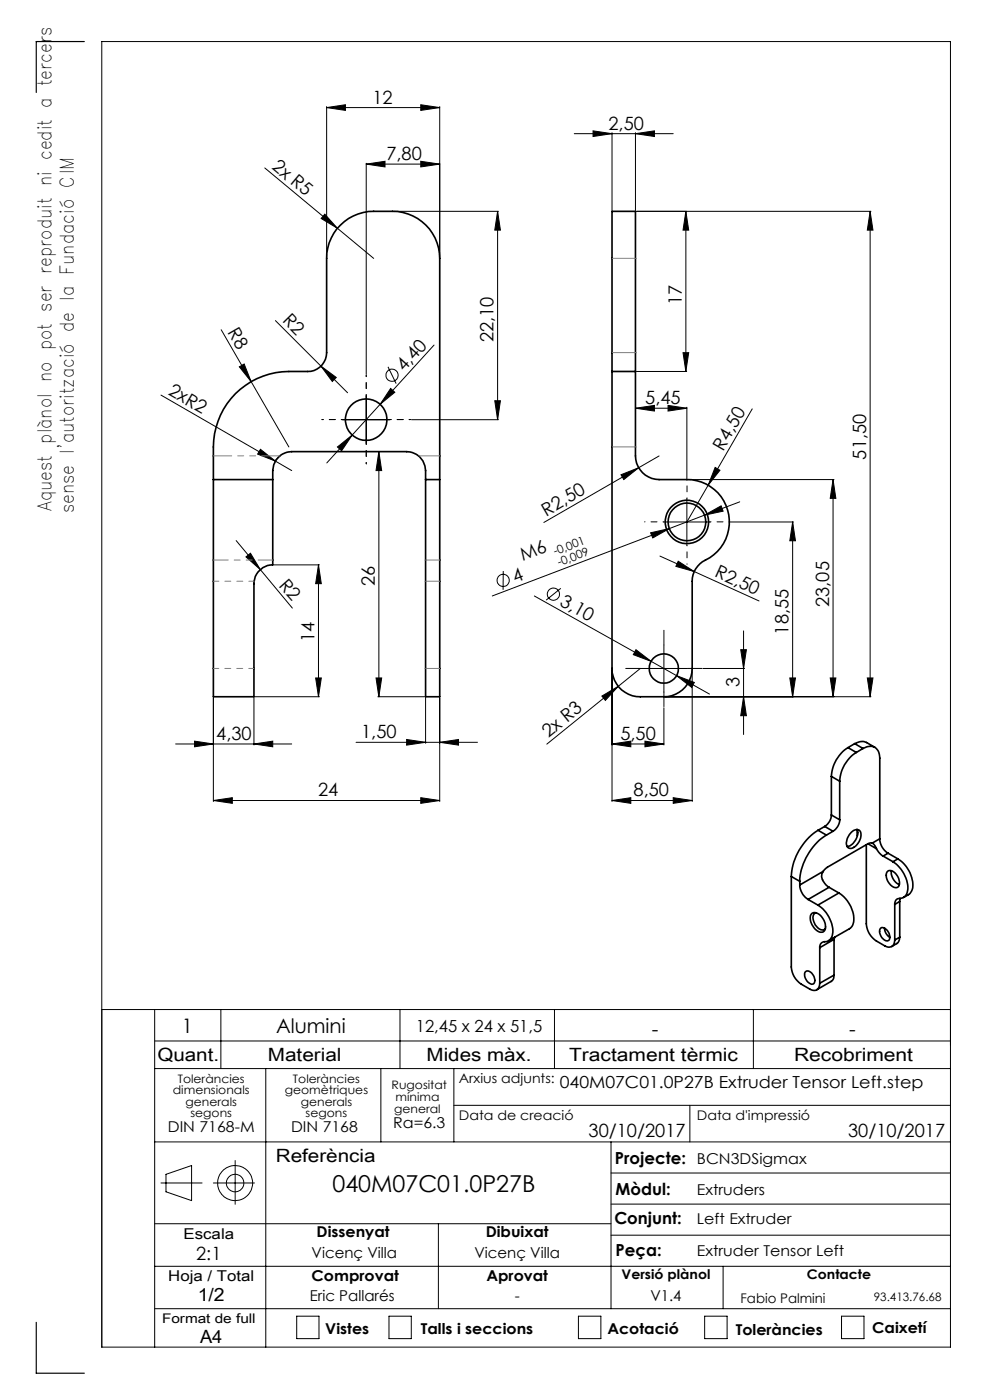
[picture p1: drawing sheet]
<svg xmlns="http://www.w3.org/2000/svg" width="210mm" height="297mm" viewBox="0 0 210 297" stroke-linecap="round" stroke-linejoin="round" font-family="sans-serif">
<g fill="none" stroke="#000" stroke-width=".21">
<path d="M56.2 35.6l23.1 19.2M69.3 22.8l4-.6v1.2zM69.3 22.6v32M69.3 22.8h24M77.7 34.8l4-.6v1.2zM77.7 34.6v44.8M77.7 34.8h15.6M89.3 22.2l4 .6-4 .6zM89.3 34.2l4 .6-4 .6zM93.3 22.6v32M121.8 28.4h21M125.8 27.8l4 .6-4 .6z"/>
<path d="M129.8 28.1v16.5M134.8 28.4l4-.6v1.2zM134.8 28.1v16.5M68.9 45.4l2.7 3-3.5-2zM83.5 44.8h22.2M105.6 44.8v44.2M105.6 44.8l.6 4h-1.2zM145.5 44.8v34M145.5 44.8l.6 4h-1.2zM184.6 44.8l.6 4h-1.2zM184.6 44.8v103M184.7 44.8h-49.7"/>
<path d="M46.9 70l14.4 24.8M50.8 77.8l1-.6 1.5 3.8zM58.4 68l9.7 9.7M68.1 77.7l3.2 2.4-.8 .8zM68.1 77.7l5.6 5.6M82.3 77.8l1.7 3.6M92.1 73.2l-22.8 25M135 78.8h10.7M144.9 74.8h1.2l-.6 4zM34.1 83.8l24.3 14M55.2 95.3l3.2 2.5-3.8-1.5zM58.4 97.8l3.5 2"/>
<path d="M59.2 96.9l-.9 1.1M71.6 94.8l3.1-2.5-2.2 3.3zM72.7 89h10M77.7 84v10M80.4 95.8v52M80.4 95.8l.6 4h-1.2zM82.9 82.4l.8 .8-3.1 2.6zM87.3 89h18.4M105 85h1.2l-.6 4zM134.8 86.6l4-.6v1.2zM134.8 86.6h10.9M135.5 99.2l-20.1 11.6"/>
<path d="M139.8 96.7l-4.3 2.5M141.7 86l4 .6-4 .6zM145.7 86.4v15.1M151.7 99.2l1 .6-2.5 3.1zM159.6 86.7l-13.9 24M50.1 114.7l11.9 14.3M52.2 118.1l.9-.7 2.1 3.4zM58.1 119.8h9.7M67.6 119.8l.6 4h-1.2zM67.6 119.8v28M131.7 100.7l3.8-1.5-3.2 2.5zM138 113l4-.9-3.5 2z"/>
<path d="M140 118l7.2 3.2M140.7 110.7h10M142 112.1l-37.6 14.3M143.9 119.1l3.3 2.1-3.8-1zM145.7 105.7v10M145.9 101.7h31M149.4 109.3l-7.4 2.8M149.4 109.3l3.6-2 .4 1.1zM154.9 110.7h13.4M156.9 106.5l-7.5 2.8M168.1 110.7l.6 4h-1.2zM168.1 110.7v37.1"/>
<path d="M176.7 101.7l.6 4h-1.2zM176.7 101.7v46.1M106.8 121.1l-.1 4M113.3 126.4l24.8 13.9M119 124.8l-3.1 2.5M134.9 137.8l3.2 2.5-3.8-1.4zM140.8 136.8v10M147.2 121.2l13.8 6.3M157.1 137.8h1.2l-.6 4zM157.7 133.8v22M37.3 157.8h24.6M41.3 157.2l4 .6-4 .6z"/>
<path d="M45.3 148v22M53.9 157.8l4-.6v1.2zM53.9 148v10M54.1 147.8h13.7M67 143.8h1.2l-.6 4zM75.5 157.5h25.8M79.8 143.8h1.2l-.6 4zM80.2 147.8h9.9M86.3 156.9l4 .6-4 .6zM90.3 148v9.7M93.3 157.5l4-.6v1.2zM93.3 148v22"/>
<path d="M127.7 147.7l3.5-2.1-2.8 3zM129.8 157.8l4-.6v1.2zM129.8 157.8h11M129.8 142v28M136.8 157.2l4 .6-4 .6zM138.1 140.3l12.4 6.9M140.8 150.1v7.9M143.5 143.3l3.8 1.5-.6 1zM145.8 141.8h-10l-19.8 16.1M146.8 142v28M149.1 141.8h8.8M157.7 147.8l.6 4h-1.2z"/>
<path d="M167.5 143.8h1.2l-.6 4zM176.1 143.8h1.2l-.6 4zM184 143.8h1.2l-.6 4zM184.7 147.8h-43.7M45.3 169.8l4-.6v1.2zM45.3 169.8h48M89.3 169.2l4 .6-4 .6zM129.8 169.8l4-.6v1.2zM129.8 169.8h17M142.8 169.2l4 .6-4 .6zM21.6 214.2h180M32.8 214.2v71.6"/>
<path d="M46.8 214.2v12.5M84.8 214.2v12.5M117.6 214.2v12.5M159.8 214.2v12.5M32.8 220.8h168.8M32.8 226.7h168.8M56.4 226.7v59.1M80.8 226.7v15.5M96.3 226.7v15.5M96.3 234.5h105.3M146.3 234.5v7.7M32.8 259.6h96.8"/>
<path d="M32.8 242.2h168.8M34.1 251h8.8M35.2 249.1l5.4-1.8v7.4l-5.4-1.9zM45.3 251h8.7M49.9 246.2v9.3M93 259.6v18M129.6 242.2v35.4M129.6 255.4h72M129.6 248.8h72M32.8 277.6h168.8M32.8 268.6h168.8M62.9 279.2h4.8v4.8h-4.8z"/>
<path d="M82.5 279.2h4.7v4.8h-4.7zM122.7 279.2h4.8v4.8h-4.8zM129.6 262h72M149.5 279.2h4.7v4.8h-4.7zM153.4 268.6v9M178.5 279.2h4.8v4.8h-4.8zM21.6 285.8h180v-277h-180v277"/>
<circle cx="83.2" cy="79.6" r="1.3"/>
<circle cx="106.7" cy="123.1" r="1.29"/>
<circle cx="117.4" cy="126.1" r="1.3"/>
<circle cx="49.9" cy="251" r="3.7"/>
<circle cx="49.9" cy="251" r="1.86"/>
</g>
<path d="M72.7 89h-4.4M77.7 84v-4.4M77.7 94v4.4M82.7 89h4.4" fill="none" stroke="#000" stroke-width=".21" stroke-dasharray="15.2 1.3 1.3 1.3" stroke-dashoffset="14.9"/>
<path d="M140.7 110.7h-4M145.7 105.7v-4M145.7 115.7v4M150.7 110.7h4" fill="none" stroke="#000" stroke-width=".21" stroke-dasharray="15.2 1.3 1.3 1.3" stroke-dashoffset="15.1"/>
<path d="M140.8 136.8v-3.1M135.8 141.8h-3.1M140.8 146.8v3.1M145.8 141.8h3.1" fill="none" stroke="#000" stroke-width=".21" stroke-dasharray="15.2 1.3 1.3 1.3"/>
<path d="M17.9 8.8h-10.2v10.8M7.7 280.5v10.8h10.2" fill="none" stroke="#000" stroke-width=".25"/>
<g fill="#000">
<path d="M68.9 45.4l2.7 3-3.5-2zM68.1 77.7l3.2 2.4-.8 .8zM50.8 77.8l1-.6 1.5 3.8zM55.2 95.3l3.2 2.5-3.8-1.5zM131.7 100.7l3.8-1.5-3.2 2.5zM151.7 99.2l1 .6-2.5 3.1zM52.2 118.1l.9-.7 2.1 3.4zM143.9 119.1l3.3 2.1-3.8-1zM127.7 147.7l3.5-2.1-2.8 3z"/>
<path d="M71.6 94.8l.9 .8 2.2-3.3zM82.9 82.4l-2.3 3.4 3.1-2.6z"/>
<path d="M105 85h1.2l-.6 4zM105.6 44.8l.6 4h-1.2zM79.8 143.8h1.2l-.6 4zM80.4 95.8l.6 4h-1.2zM144.9 74.8h1.2l-.6 4zM145.5 44.8l.6 4h-1.2zM157.7 147.8l.6 4h-1.2zM157.1 137.8h1.2l-.6 4z"/>
<path d="M141.7 86l4 .6-4 .6zM134.8 86.6l4-.6v1.2z"/>
<path d="M67.6 119.8l.6 4h-1.2zM67 143.8h1.2l-.6 4zM184.6 44.8l.6 4h-1.2zM184 143.8h1.2l-.6 4zM176.7 101.7l.6 4h-1.2zM176.1 143.8h1.2l-.6 4zM168.1 110.7l.6 4h-1.2zM167.5 143.8h1.2l-.6 4z"/>
<path d="M149.4 109.3l4-.9-.4-1.1zM138 113l.5 1.1 3.5-2z"/>
<path d="M53.9 157.8l4-.6v1.2zM41.3 157.2l4 .6-4 .6zM89.3 22.2l4 .6-4 .6zM69.3 22.8l4-.6v1.2zM136.8 157.2l4 .6-4 .6zM129.8 157.8l4-.6v1.2zM142.8 169.2l4 .6-4 .6zM129.8 169.8l4-.6v1.2z"/>
<path d="M143.5 143.3l3.2 2.5 .6-1zM134.9 137.8l-.6 1.1 3.8 1.4z"/>
<path d="M45.3 169.8l4-.6v1.2zM89.3 169.2l4 .6-4 .6zM86.3 156.9l4 .6-4 .6zM93.3 157.5l4-.6v1.2zM77.7 34.8l4-.6v1.2zM89.3 34.2l4 .6-4 .6zM125.8 27.8l4 .6-4 .6zM134.8 28.4l4-.6v1.2z"/>
</g>
<g fill="none" stroke="#000" stroke-width=".35">
<path d="M129.8 78.8v63a5.9 5.9 0 0 0 6 6h5a6 6 0 0 0 6-6v-18.5a5.3 5.3 0 0 1 3.8-5 9 9 0 0 0 3.7-10.1 9 9 0 0 0-8.6-6.5h-5.9a5.1 5.1 0 0 1-5-5v-17.9M129.8 78.8v-34h5v34M129.8 78.8h5M45.3 101.7v46.1h8.6v-24.3a4 4 0 0 1 4-3.7v-18.1M45.3 101.7v-3.4a20.4 20.4 0 0 1 2.1-11.5 16 16 0 0 1 13.9-8h4a4 4 0 0 0 4-4v-20a10 10 0 0 1 10-10h4a10 10 0 0 1 10 10v46.9M45.3 101.7h12.6M57.9 101.7v-.2a7.7 7.7 0 0 1 .7-3.9 4 4 0 0 1 2.3-1.6l1-.2h24.4a4.2 4.2 0 0 1 2.7 1.1 5.7 5.7 0 0 1 1.3 4.3v.5M90.3 101.7v46.1h3v-46.1M90.3 101.7h3M179.9 158.6a7.6 7.6 0 0 0-3.5 6.1M179.9 158.6l1.7 1M181.3 157.8l1.2-.5h.7l2.4 1.2"/>
<path d="M181.3 157.8l1.8 1M181.3 157.8l-1.4 .8M181.6 159.6a7.6 7.6 0 0 0-3.5 6.1M183.1 158.8a2.17 2.17 0 0 1 2.5-.3 2.17 2.17 0 0 1 1 2.3v17.1M183.1 158.8l-1.5 .8M173.5 176.1a12.5 12.5 0 0 0-5.6 9.8M173.5 176.1l1.8 1.1M174.9 175.3l1.8 1.1M174.9 175.3l-1.4 .8M175.3 177.2a12.6 12.6 0 0 0-5.6 9.8M176.4 172.9a3 3 0 0 1-1.5 2.4M176.4 164.7l1.7 1"/>
<path d="M176.4 172.9l1.7 1M176.4 164.7v8.2M176.7 176.4l-1.4 .8M178.1 173.9a3 3 0 0 1-1.4 2.5M178.1 165.7v8.2M180.6 176.6a1.18 1.18 0 0 1 1.9-.1 2.93 2.93 0 0 1-2.2 3.5 1.22 1.22 0 0 1-.6-1.9zM181.8 176a3 3 0 0 1-2.1 3.6M181.9 176.2v1.1M183.8 179.2v16.8a4.7 4.7 0 0 0 2.1 3.6l1.8 1.1a1.31 1.31 0 0 0 1.5 .1 1.31 1.31 0 0 0 .6-1.4M184.1 179l-8.6 5-.9 .9M184.1 179l1.8 1.1M185 178.9l-.9 .1"/>
<path d="M185 178.9l.4 .2 .5 1M186.6 177.9a3.7 3.7 0 0 0 1.8 3.1M186.6 177.9l-1.6 1M167.9 185.9v19.2a4.7 4.7 0 0 0 2.1 3.7l1.8 1a1.29 1.29 0 0 0 1.5 .2 1.29 1.29 0 0 0 .6-1.4M167.9 185.9l1.8 1.1M169.7 187.7a3.8 3.8 0 0 0 1.7 3.1M169.7 187v.7M171.4 190.8l2.1 1.2M172.1 193.9a1.58 1.58 0 0 1 2.3 .8 2.55 2.55 0 0 1 .4 2.9 1.69 1.69 0 0 1-2.3-1.1 2.49 2.49 0 0 1-.4-2.6zM173.1 193.6a1.23 1.23 0 0 0-.5 2 2.02 2.02 0 0 0 2.2 1.6l.3-.2M173.5 192a6.7 6.7 0 0 1 3 6.5 1.7 1.7 0 0 1-1.8 1.3l-.7 .5-.1 .7M174.6 184.9a2.38 2.38 0 0 0 .7 2.9l.6 .4"/>
<path d="M174.6 184.9l-4.9 2.8M175.9 188.2l-4.5 2.6M175.9 188.2l2 1.2M176.9 199.3v7.6M176.9 199.3l-3 1.7M177.1 198.8l-.2 .5M177.9 189.4a6.4 6.4 0 0 1 3 6.9l-.7 .7-4.4 2.6M177.9 189.4l-4.4 2.6M185.9 180.1l.6 .9 .8 .6M186.8 197a1.34 1.34 0 0 1 1.8 1 .98 .98 0 0 1-.5 1.6 2.04 2.04 0 0 1-1.3-2.6zM187.3 181.6l2.1 1.2M187.6 196.9a2.29 2.29 0 0 0 1.2 2"/>
<path d="M188.2 185a1.43 1.43 0 0 1 2.1 .8 1.77 1.77 0 0 1 0 2.5 2.45 2.45 0 0 1-2.3-2.6zM188.4 181l-1.1 .6M188.4 181l2.1 1.2M189.1 184.7a2.93 2.93 0 0 0 1.7 3M189.4 182.8a6.7 6.7 0 0 1 3 6.5 1.89 1.89 0 0 1-2 1.4l-.5 .4-.1 .8M189.8 191.9v7.5M190.5 182.2a6.5 6.5 0 0 1 3 6.5l-.5 .9-1.3 .8M190.5 182.2l-1.1 .6M190.9 198.8l-.4 1.2-1.3 .8M190.9 191.2l-1.1 .7M190.9 198.8l-1.1 .6M190.9 191.2v7.6"/>
<path d="M191 190.6l-.1 .6M170.9 206.2a1.34 1.34 0 0 1 1.8 1 1 1 0 0 1-.5 1.6 2.07 2.07 0 0 1-1.3-2.6zM173.9 201v7.6M176.9 206.9l-.1 .6-.4 .7-3.2 1.8M176.9 206.9l-3 1.7"/>
<circle cx="77.7" cy="89" r="4.4"/>
<circle cx="145.7" cy="110.7" r="4.6"/>
<circle cx="145.7" cy="110.7" r="4"/>
<circle cx="140.8" cy="141.8" r="3.1"/>
</g>
<path d="M134.8 54.8h-5M129.8 74.8h5M88.8 96.7h4.5M134.8 94.8h-5M90.3 118.8h3M93.3 123.3h-3M90.3 141.8h3" fill="none" stroke="#808080" stroke-width=".21" stroke-dasharray="6.3 1.3 1.3 1.3 1.3 1.3"/>
<path d="M45.3 118.8h12.6" fill="none" stroke="#808080" stroke-width=".21" stroke-dasharray="6.3 1.3 1.3 1.3 1.3 1.3" stroke-dashoffset="3.2"/>
<path d="M53.9 123.3h-8.6M45.3 141.8h8.6" fill="none" stroke="#808080" stroke-width=".21" stroke-dasharray="6.3 1.3 1.3 1.3 1.3 1.3" stroke-dashoffset="5.2"/>
<path d="M45.3 96.7h14.1" fill="none" stroke="#808080" stroke-width=".21" stroke-dasharray="6.3 1.3 1.3 1.3 1.3 1.3" stroke-dashoffset="2.5"/>
<text font-size="4.9" x="70.5" y="253">040M07C01.0P27B</text>
<g font-size="4.2">
<text x="38.6" y="219">1</text>
<text x="58.6" y="219.2">Alumini</text>
<text x="138.3" y="219.7">-</text>
<text x="180.1" y="219.7">-</text>
</g>
<g font-size="4">
<text x="10.9" y="108.4" transform="rotate(-90 10.9 108.4)">Aquest plànol no pot ser reproduit ni cedit a tercers</text>
<text x="15.6" y="108.9" transform="rotate(-90 15.6 108.9)">sense l'autorització de la Fundació CIM</text>
</g>
<g font-size="3.9">
<text x="79" y="22">12</text>
<text x="129.1" y="27.5">2,50</text>
<text x="57.5" y="35.7" transform="rotate(40 57.5 35.7)">2x R5</text>
<text x="82" y="34">7,80</text>
<text x="144.6" y="64.8" transform="rotate(-90 144.6 64.8)">17</text>
<text x="48.2" y="70.4" transform="rotate(60 48.2 70.4)">R8</text>
<text x="59.8" y="68.2" transform="rotate(46 59.8 68.2)">R2</text>
<text x="104.7" y="72.6" transform="rotate(-90 104.7 72.6)">22,10</text>
<text x="35.5" y="83.6" transform="rotate(30 35.5 83.6)">2xR2</text>
<text x="85.7" y="79" transform="rotate(-48 85.7 79)">4,40</text>
<text x="136.9" y="85.7">5,45</text>
<text x="153.4" y="95.8" transform="rotate(-60 153.4 95.8)">R4,50</text>
<text x="183.7" y="97.5" transform="rotate(-90 183.7 97.5)">51,50</text>
<text x="115.9" y="109.6" transform="rotate(-30 115.9 109.6)">R2,50</text>
<text x="110.9" y="118.9" transform="rotate(-21 110.9 118.9)">M6</text>
<text x="59" y="124.3" transform="rotate(48 59 124.3)">R2</text>
<text x="79.5" y="124.4" transform="rotate(-90 79.5 124.4)">26</text>
<text x="109.3" y="123.7" transform="rotate(-21 109.3 123.7)">4</text>
<text x="151.4" y="122.2" transform="rotate(24 151.4 122.2)">R2,50</text>
<text x="118.6" y="128.4" transform="rotate(29 118.6 128.4)">3,10</text>
<text x="175.9" y="128.8" transform="rotate(-90 175.9 128.8)">23,05</text>
<text x="66.7" y="136.1" transform="rotate(-90 66.7 136.1)">14</text>
<text x="167.3" y="134.6" transform="rotate(-90 167.3 134.6)">18,55</text>
<text x="156.9" y="145.7" transform="rotate(-90 156.9 145.7)">3</text>
<text x="45.9" y="157">4,30</text>
<text x="76.6" y="156.6">1,50</text>
<text x="116.3" y="156.5" transform="rotate(-39 116.3 156.5)">2x R3</text>
<text x="131.6" y="157">5,50</text>
<text x="67.5" y="169">24</text>
<text x="134.4" y="169">8,50</text>
<text x="33.4" y="225">Quant.</text>
<text x="56.8" y="225">Material</text>
<text x="90.5" y="225">Mides màx.</text>
<text x="120.7" y="225">Tractament tèrmic</text>
<text x="168.4" y="225">Recobriment</text>
<text x="124.8" y="241.3">30/10/2017</text>
<text x="179.9" y="241.3">30/10/2017</text>
<text x="58.5" y="246.5">Referència</text>
<text x="41.6" y="267.2">2:1</text>
<text x="41.9" y="276.1">1/2</text>
<text x="42.4" y="284.9">A4</text>
</g>
<g font-size="3.5">
<text x="88.2" y="218.9">12,45 x 24 x 51,5</text>
<text x="118.7" y="230.7">040M07C01.0P27B Extruder Tensor Left.step</text>
<text x="130.5" y="246.8">Projecte:</text>
<text x="130.6" y="253.4">Mòdul:</text>
<text x="130.3" y="259.8">Conjunt:</text>
<text x="130.6" y="266.4">Peça:</text>
</g>
<g font-size="3.2">
<text x="83.4" y="239.3">Ra=6.3</text>
<text x="35.6" y="240.1">DIN 7168-M</text>
<text x="61.7" y="240.1">DIN 7168</text>
<text x="147.8" y="246.8">BCN3DSigmax</text>
<text x="147.8" y="253.4">Extruders</text>
<text x="38.9" y="262.9">Escala</text>
<text x="67.2" y="262.5">Dissenyat</text>
<text x="103" y="262.5">Dibuixat</text>
<text x="147.8" y="259.8">Left Extruder</text>
<text x="66.1" y="266.8">Vicenç Villa</text>
<text x="100.6" y="266.8">Vicenç Villa</text>
<text x="147.8" y="266.4">Extruder Tensor Left</text>
<text x="35.7" y="271.7">Hoja / Total</text>
<text x="66.1" y="271.7">Comprovat</text>
<text x="103.2" y="271.7">Aprovat</text>
<text x="65.7" y="276.1">Eric Pallarés</text>
<text x="109.2" y="276.1">-</text>
<text x="138" y="276.1">V1.4</text>
<text x="69" y="283.1">Vistes</text>
<text x="89.3" y="283.1">Talls i seccions</text>
<text x="128.8" y="283.1">Acotació</text>
<text x="156.1" y="283.2">Toleràncies</text>
<text x="185" y="282.8">Caixetí</text>
</g>
<g font-size="2.8">
<text x="97.3" y="229.6">Arxius adjunts:</text>
<text x="97.3" y="237.7">Data de creació</text>
<text x="147.8" y="237.7">Data d'impressió</text>
<text x="131.8" y="271.4">Versió plànol</text>
<text x="171.2" y="271.4">Contacte</text>
<text x="34.4" y="280.7">Format de full</text>
<text x="157.1" y="276.3">Fabio Palmini</text>
</g>
<g font-size="2.5">
<text x="117.7" y="117.8" transform="rotate(-21 117.7 117.8)">-0,001</text>
<text x="118.6" y="120.2" transform="rotate(-21 118.6 120.2)">-0,009</text>
<text x="36.7" y="232.1">dimensionals</text>
<text x="37.7" y="229.6">Toleràncies</text>
<text x="60.4" y="232.1">geomètriques</text>
<text x="62.1" y="229.6">Toleràncies</text>
<text x="83.1" y="231">Rugositat</text>
<text x="83.9" y="233.5">mínima</text>
<text x="39.4" y="234.6">generals</text>
<text x="40.4" y="237.1">segons</text>
<text x="63.8" y="234.6">generals</text>
<text x="64.8" y="237.1">segons</text>
<text x="83.6" y="236.2">general</text>
<text x="185.4" y="276.1">93.413.76.68</text>
</g>
</svg>
